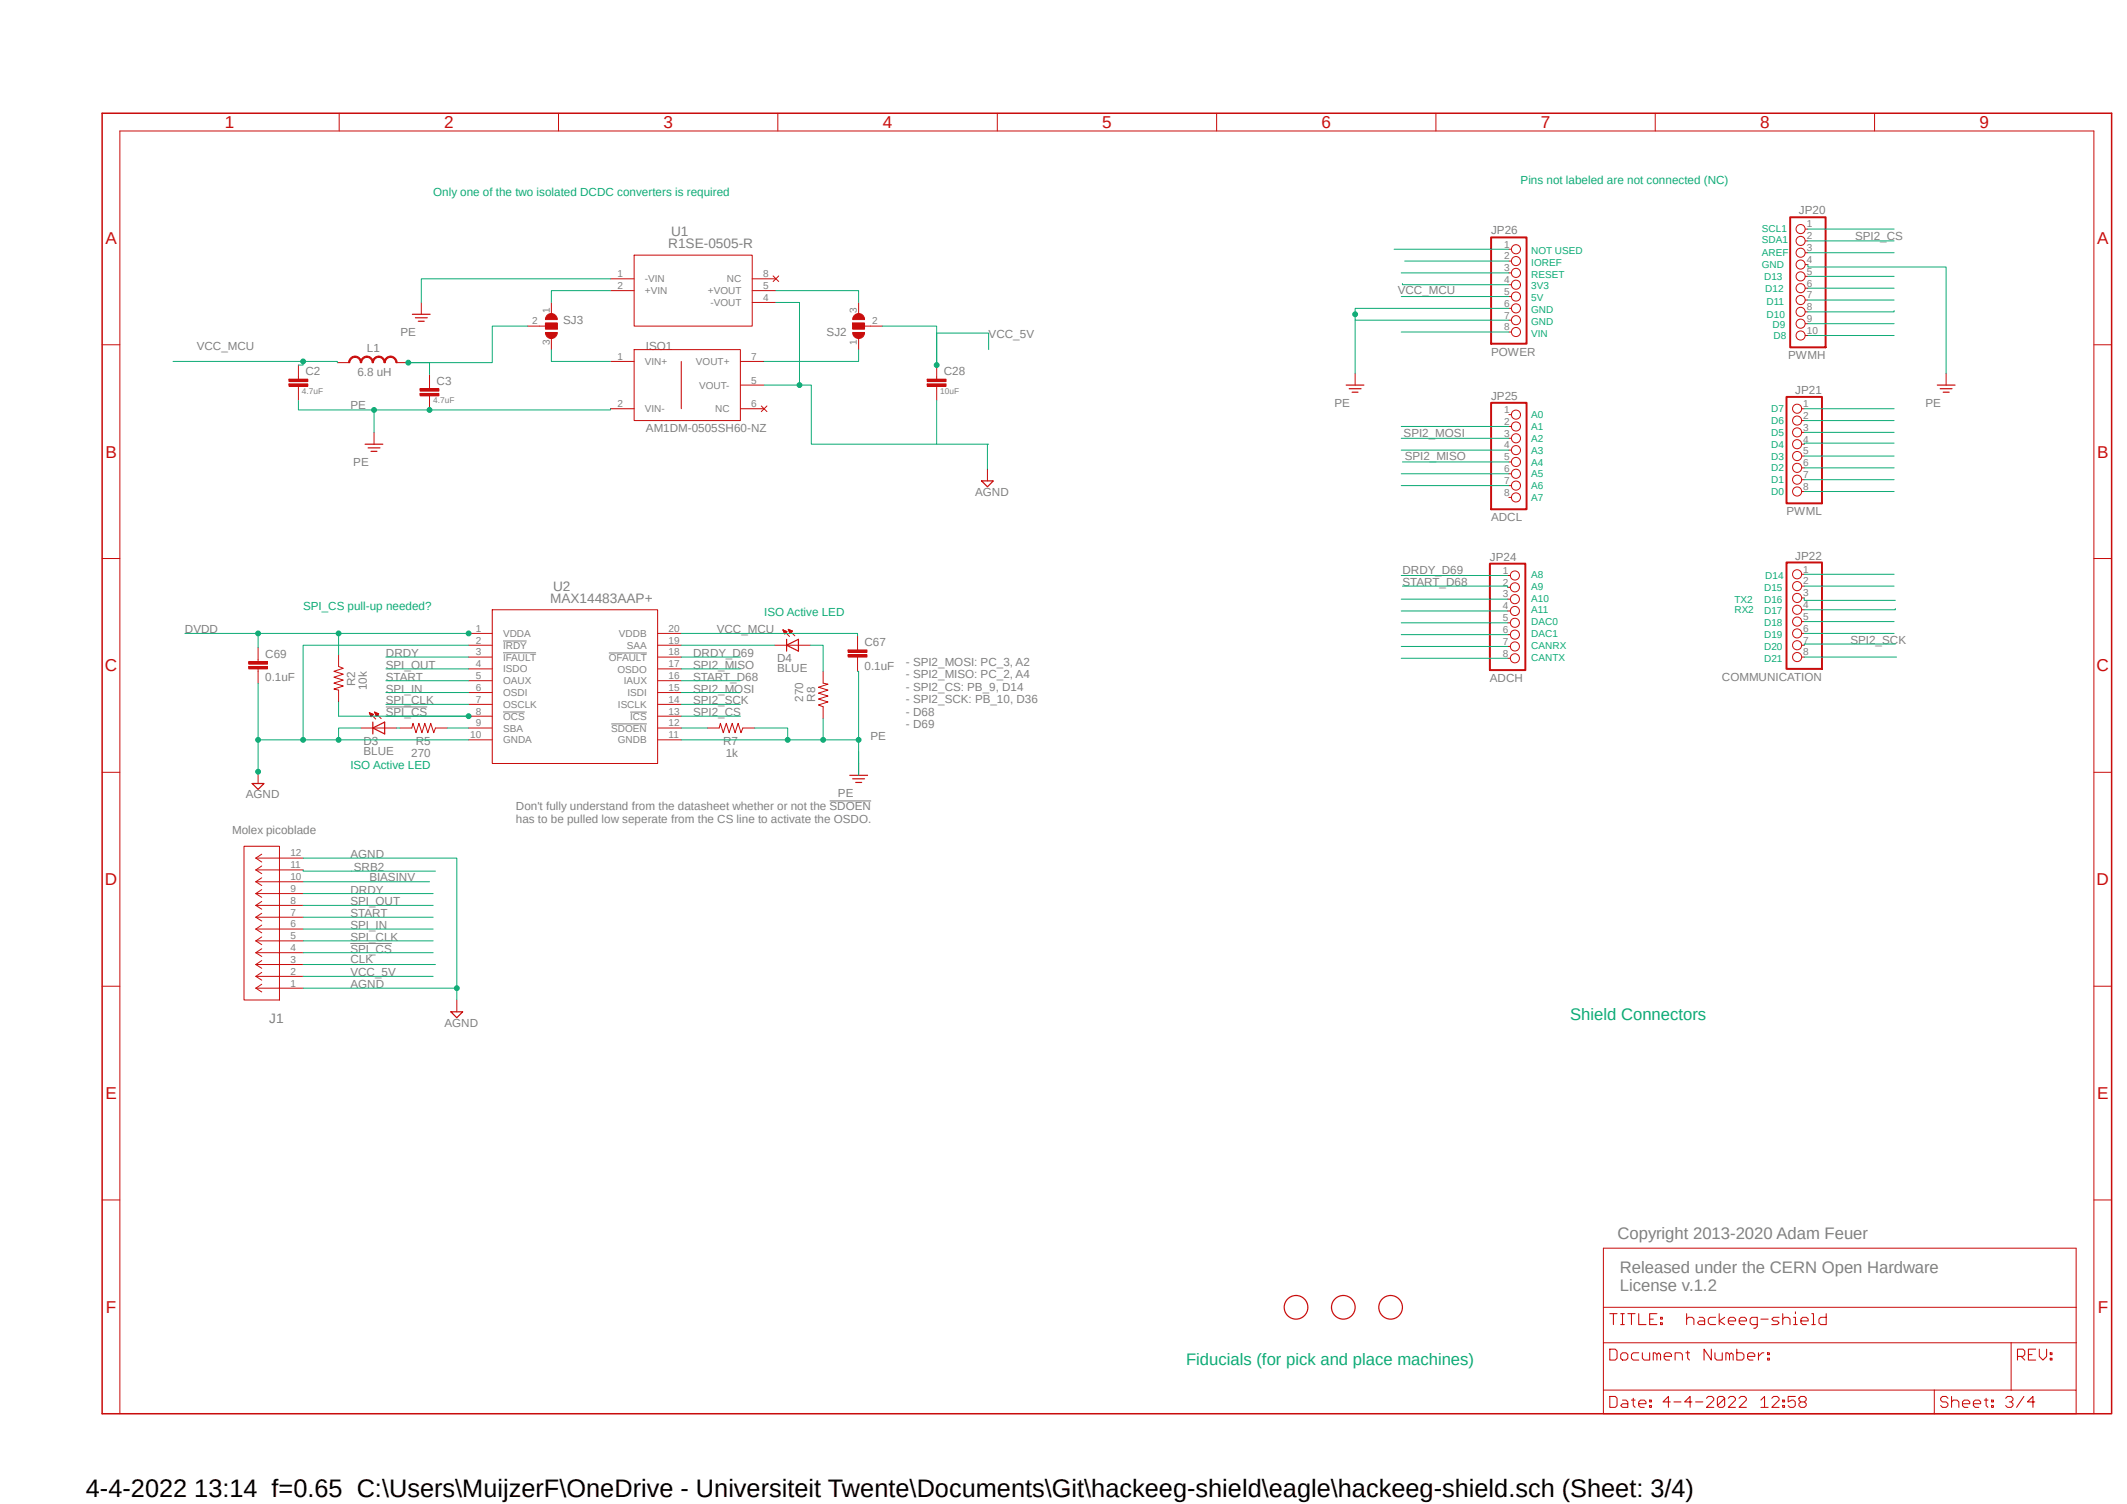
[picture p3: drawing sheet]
<svg xmlns="http://www.w3.org/2000/svg" width="297mm" height="210mm" viewBox="0 0 297 210" stroke-linecap="round" stroke-linejoin="round" font-family="sans-serif">
<path d="M13.9 15.6l281.2 182.1M295.1 15.6l-281.2 182.1" fill="none" stroke="#fff" stroke-width=".14"/>
<path d="M53.9 98.7h5.8M70.2 89.5h3.4M70.2 91.1h4.7M70.2 99.4h3.1M85 91.2h5.3M88 99.4h2.3M85.4 101.1h4.9M115.9 111.8h5.8M48.9 131.7h5.8" fill="none" stroke="#808080" stroke-width=".14"/>
<path d="M14.3 15.8h280.6v181.6h-280.6z" fill="none" stroke="#c90d0c" stroke-width=".21"/>
<g fill="none" stroke="#c90d0c" stroke-width=".14">
<path d="M47.4 15.8v2.5M78 15.8v2.5M108.6 15.8v2.5M139.3 15.8v2.5M169.9 15.8v2.5M200.5 15.8v2.5M231.2 15.8v2.5M261.8 15.8v2.5M85.3 38.9h3.3M88.6 35.6h16.4v9.9h-16.4zM105 38.9h3.3M108 38.5l.8 .8"/>
<path d="M108.8 38.5l-.8 .8M210.7 34.8h.4M210.7 36.4h.4M210.7 38.1h.4M210.7 39.8h.4M252.1 32h.4M252.1 33.6h.4M252.1 35.3h.4M252.1 36.9h.4M252.1 38.6h.4M14.3 48.1h2.4M40.4 53.6h2.6v.3h-2.6z"/>
<path d="M40.4 53.6h.1M40.4 52.9h2.6v.4h-2.6zM40.4 52.9h.1M41.7 51v1.9M41.7 53.9v2M58.7 54.9h2.6v.4h-2.6zM58.7 54.9h.1M58.7 54.3h2.6v.3h-2.6zM58.7 54.3h.1M60 52.3v2M60 55.3v1.9M85.3 57.1h3.3"/>
<path d="M85.3 40.6h3.3M85.3 50.5h3.3M88.6 48.8h14.8v9.9h-14.8zM95.1 50.5v6.6M103.4 57.1h3.3M103.4 50.5h3.3M103.4 53.8h3.3M105 40.6h3.3M105 42.2h3.3M106.3 56.7l.8 .8M107.1 56.7l-.8 .8M129.5 53.6h2.6v.3h-2.6z"/>
<path d="M129.5 53.6h.1M129.5 52.9h2.6v.4h-2.6zM129.5 52.9h.1M130.8 51v1.9M130.8 53.9v2M210.7 57.9h.4M210.7 59.5h.4M210.7 41.4h.4M210.7 43.1h.4M210.7 44.7h.4M210.7 46.4h.4M251.6 57.1h.4"/>
<path d="M251.6 58.7h.4M252.1 40.2h.4M252.1 41.9h.4M252.1 43.5h.4M252.1 45.2h.4M252.1 46.8h.4M292.4 48.1h2.5M14.3 78h2.4M210.7 61.2h.4M210.7 62.8h.4M210.7 64.5h.4M210.7 66.1h.4"/>
<path d="M210.7 67.8h.4M210.7 69.4h.4M251.6 60.4h.4M251.6 62h.4M251.6 63.7h.4M251.6 65.3h.4M251.6 67h.4M251.6 68.6h.4M292.4 78h2.5M34.7 93h2.7v.4h-2.7zM34.7 93h.1M34.7 92.4h2.7v.3h-2.7z"/>
<path d="M34.7 92.4h.1M36 90.4v2M36 93.4v2M65.4 88.4h3.3M65.4 90.1h3.3M65.4 91.7h3.3M65.4 93.4h3.3M65.4 95h3.3M65.4 96.7h3.3M65.4 98.3h3.3M65.4 100h3.3M68.7 85.1h23.1v21.5h-23.1z"/>
<path d="M91.8 88.4h3.3M91.8 90.1h3.3M91.8 91.7h3.3M91.8 93.4h3.3M91.8 95h3.3M91.8 96.7h3.3M91.8 98.3h3.3M91.8 100h3.3M118.4 91.4h2.7v.3h-2.7zM118.4 91.4h.1M118.4 90.7h2.7v.4h-2.7zM118.4 90.7h.1"/>
<path d="M119.8 88.8v1.9M119.8 91.7v2M210.5 80.3h.4M210.5 82h.4M210.5 83.7h.4M210.5 85.3h.4M210.5 87h.4M210.5 88.6h.4M210.5 90.3h.4M210.5 91.9h.4M251.6 80.2h.4M251.6 81.8h.4"/>
<path d="M251.6 83.5h.4M251.6 85.1h.4M251.6 86.8h.4M251.6 88.4h.4M251.6 90.1h.4M251.6 91.7h.4M14.3 107.8h2.4M36 107.7v1.7M65.4 101.6h3.3M65.4 103.3h3.3M91.8 101.6h3.3M91.8 103.3h3.3"/>
<path d="M119.9 106.6v1.6M292.4 107.8h2.5M14.3 137.7h2.4M292.4 137.7h2.5M14.3 167.5h2.4M292.4 167.5h2.5M223.9 194.1v-19.8h66v19.8M223.9 182.5h66M223.9 187.5h66M270.1 194.1v3.3M270.1 194.1h10.8M280.9 194.1h9v3.3h-66v-3.3h46.2"/>
<path d="M280.9 187.5v6.6M292.4 197.4v-179.1h-275.7v179.1"/>
<circle cx="211.7" cy="36.4" r=".64"/>
<circle cx="211.7" cy="38.1" r=".64"/>
<circle cx="211.7" cy="39.8" r=".64"/>
<circle cx="211.7" cy="34.8" r=".64"/>
<circle cx="251.5" cy="35.3" r=".64"/>
<circle cx="251.5" cy="32" r=".64"/>
<circle cx="251.5" cy="38.6" r=".64"/>
<circle cx="251.5" cy="33.6" r=".64"/>
<circle cx="251.5" cy="36.9" r=".64"/>
<circle cx="211.7" cy="44.7" r=".64"/>
<circle cx="211.7" cy="57.9" r=".64"/>
<circle cx="211.7" cy="46.4" r=".64"/>
<circle cx="211.7" cy="59.5" r=".64"/>
<circle cx="211.7" cy="43.1" r=".64"/>
<circle cx="211.7" cy="41.4" r=".64"/>
<circle cx="251" cy="57.1" r=".64"/>
<circle cx="251" cy="58.7" r=".64"/>
<circle cx="251.5" cy="40.2" r=".64"/>
<circle cx="251.5" cy="45.2" r=".64"/>
<circle cx="251.5" cy="46.8" r=".64"/>
<circle cx="251.5" cy="41.9" r=".64"/>
<circle cx="251.5" cy="43.5" r=".64"/>
<circle cx="211.7" cy="61.2" r=".64"/>
<circle cx="211.7" cy="62.8" r=".64"/>
<circle cx="211.7" cy="66.1" r=".64"/>
<circle cx="211.7" cy="64.5" r=".64"/>
<circle cx="211.7" cy="67.8" r=".64"/>
<circle cx="211.7" cy="69.4" r=".64"/>
<circle cx="251" cy="67" r=".64"/>
<circle cx="251" cy="60.4" r=".64"/>
<circle cx="251" cy="63.7" r=".64"/>
<circle cx="251" cy="68.6" r=".64"/>
<circle cx="251" cy="65.3" r=".64"/>
<circle cx="251" cy="62" r=".64"/>
<circle cx="211.6" cy="85.3" r=".64"/>
<circle cx="211.6" cy="82" r=".64"/>
<circle cx="211.6" cy="87" r=".64"/>
<circle cx="211.6" cy="80.3" r=".64"/>
<circle cx="211.6" cy="83.6" r=".64"/>
<circle cx="211.6" cy="88.6" r=".64"/>
<circle cx="211.6" cy="90.3" r=".64"/>
<circle cx="211.6" cy="91.9" r=".64"/>
<circle cx="251" cy="88.4" r=".64"/>
<circle cx="251" cy="90.1" r=".64"/>
<circle cx="251" cy="81.8" r=".64"/>
<circle cx="251" cy="91.7" r=".64"/>
<circle cx="251" cy="85.1" r=".64"/>
<circle cx="251" cy="86.8" r=".64"/>
<circle cx="251" cy="80.2" r=".64"/>
<circle cx="251" cy="83.5" r=".64"/>
</g>
<g fill="none" stroke="#c90d0c" stroke-width=".15">
<path d="M224.8 195h.8l.2 .2v1l-.2 .3h-.8zM224.8 183.4h1M224.8 188.4h.8l.2 .2v1l-.2 .3h-.8zM225.3 183.4v1.5M226.3 183.4h.5M226.3 184.9h.5M226.3 189.1l.3-.2h.5l.2 .2v.5l-.2 .3h-.5l-.3-.3zM226.6 195.5h.5l.2 .2v.8h-.7l-.3-.3 .3-.2h.7M226.6 183.4v1.5M227.3 183.4h1M227.8 195.5h.5M227.8 183.4v1.5"/>
<path d="M228.1 195.2v1l.2 .3M228.9 196h1v-.3l-.3-.2h-.5l-.2 .2v.5l.2 .3h.5M228.9 183.4v1.5h1M228.9 188.9h-.8l-.3 .2v.5l.3 .3h.8M229.4 188.9v.7l.2 .3h.8v-1M230.4 195.5h.2v.2h-.2zM230.4 196.2h.2v.3h-.2zM230.4 184.2h.5M230.9 189.9v-1h.2l.3 .2v.8M231.4 183.4h-1v1.5h1M231.4 189.1l.2-.2 .3 .2v.8M231.9 183.9h.3v.3h-.3z"/>
<path d="M231.9 184.7h.3v.2h-.3zM232.4 189.4h1v-.3l-.2-.2h-.5l-.3 .2v.5l.3 .3h.5M233.3 195.7h-1.1l.8-.7v1.5M233.8 195.7h1M233.9 189.9v-1h.8l.2 .2v.8M235.4 188.9h.5M235.5 184.2l.3-.3h.5l.3 .3v.7M235.5 183.4v1.5M235.7 188.6v1l.2 .3M236.3 195.7h-1l.7-.7v1.5M236.8 195.7h1M237.3 183.9h.5l.3 .3v.7h-.8l-.2-.2 .2-.3h.8"/>
<path d="M238.3 195.2l.3-.2h.5l.2 .2v.3l-1 1h1M239 188.4v1.5l-1-1.5v1.5M239.5 188.9v.7l.3 .3h.7v-1M239.6 183.9h-.8l-.2 .3v.5l.2 .2h.8M240.1 183.4v1.5M240.9 183.9l-.8 .5 .8 .5M240.9 195.2l-1.1 1 .3 .3h.5l.3-.3v-1l-.3-.2h-.5l-.3 .2v1M241 189.9v-1h.3l.2 .2v.8M241.4 184.4h1v-.2l-.3-.3h-.5l-.2 .3v.5l.2 .2h.5M241.4 195.2l.2-.2h.5l.3 .2v.3l-1 1h1M241.5 189.1l.3-.2 .2 .2v.8M242.5 188.4v1.5h.8l.2-.3v-.5l-.2-.2h-.8"/>
<path d="M242.9 195.2l.2-.2h.5l.3 .2v.3l-1 1h1M242.9 184.4h1v-.2l-.3-.3h-.5l-.2 .3v.5l.2 .2h.5M244 189.4h1.1v-.3l-.3-.2h-.5l-.3 .2v.5l.3 .3h.5M245.4 184.9h-.7l-.3-.2v-.5l.3-.3h.7v1.3l-.3 .2h-.2M245.6 188.9v1M245.9 184.2h1M245.9 195.5l.5-.5v1.5M245.9 196.5h1M246.3 188.9h-.2l-.5 .5M246.8 188.9h.3v.2h-.3zM246.8 189.6h.3v.3h-.3zM247.4 195.2l.3-.2h.5l.3 .2v.3l-1.1 1h1.1"/>
<path d="M248.5 183.9h-.8l-.3 .3 .3 .2h.5l.3 .3-.3 .2h-.8M249 184.2l.2-.3h.5l.3 .3v.7M249 183.4v1.5M249 195.5h.2v.2h-.2zM249 196.2h.2v.3h-.2zM250.5 183.9h.2v1M250.5 184.9h.5M250.7 195h-1v.7l.5-.2h.3l.2 .2v.5l-.2 .3h-.5l-.3-.3M250.7 183.2v.2M251.2 195.2l.3-.2h.5l.2 .2v.3l-.2 .2 .2 .3v.2l-.2 .3h-.5l-.3-.3v-.2l.3-.3-.3-.2zM251.5 195.7h.5M251.5 184.4h1v-.2l-.2-.3h-.5l-.3 .3v.5l.3 .2h.5"/>
<path d="M253 183.4h.3v1.5M253 184.9h.5M255 183.4v1.5h-.7l-.3-.2v-.5l.3-.3h.7M272 195.2l-.2-.2h-.5l-.3 .2v.3l.3 .2h.5l.2 .3v.2l-.2 .3h-.5l-.3-.3M272.5 195.7l.3-.2h.5l.3 .2v.8M272.5 195v1.5M274.1 196h1v-.3l-.3-.2h-.5l-.2 .2v.5l.2 .3h.5M275.6 196h1v-.3l-.3-.2h-.5l-.2 .2v.5l.2 .3h.5M277.1 195.5h.5M277.4 195.2v1l.2 .3M278.1 195.5h.3v.2h-.3zM278.1 196.2h.3v.3h-.3z"/>
<path d="M280.1 195.2l.2-.2h.6l.2 .2v.3l-.2 .2h-.3M280.9 195.7l.2 .3v.2l-.2 .3h-.6l-.2-.3M281.7 189.4h.8l.3-.3v-.5l-.3-.2h-.8v1.5M282.3 189.4l.5 .5M282.6 195l-1 1.5M283.3 189.1h.5M284.2 195.7h-1.1l.8-.7v1.5M284.3 188.4h-1v1.5h1M284.8 188.4v1l.5 .5 .5-.5v-1M286.3 188.9h.3v.2h-.3zM286.3 189.6h.3v.3h-.3z"/>
</g>
<path d="M208.2 33.1h5v14.9h-5zM250 30.3h4.9v18.2h-4.9zM208.2 56.2h5v14.9h-5zM249.5 55.4h4.9v14.9h-4.9zM208.1 78.7h4.9v14.9h-4.9zM249.5 78.5h4.9v14.9h-4.9z" fill="none" stroke="#c90d0c" stroke-width=".28"/>
<g fill="none" stroke="#c90d0c" stroke-width=".17">
<path d="M35.2 109.4h1.7l-.9 .8zM118.7 108.2h2.5M119.1 108.7h1.6M119.5 109.2h.8"/>
<circle cx="181" cy="182.5" r="1.65"/>
<circle cx="187.6" cy="182.5" r="1.65"/>
<circle cx="194.2" cy="182.5" r="1.65"/>
</g>
<path d="M40.4 53.8h2.6M40.4 53.1h2.6M58.7 55.1h2.6M58.7 54.4h2.6M129.5 53.8h2.6M129.5 53.1h2.6M34.7 93.2h2.7M34.7 92.6h2.7M118.4 91.6h2.7M118.4 90.9h2.7" fill="none" stroke="#c90d0c" stroke-width=".34"/>
<path d="M49 49.9l.5-.2h.1v.2a.74 .74 0 0 0-.8 .7h-.1v-.1z" fill-rule="evenodd" fill="#c90d0c"/>
<path d="M49 49.9l.5-.2h.1v.2a.74 .74 0 0 0-.8 .7h-.1v-.1z" fill="none" stroke="#c90d0c" stroke-width=".14"/>
<path d="M49.6 49.7a.92 .92 0 0 1 .9 .9h-.2a.77 .77 0 0 0-.7-.7z" fill-rule="evenodd" fill="#c90d0c"/>
<path d="M49.6 49.7a.92 .92 0 0 1 .9 .9h-.2a.77 .77 0 0 0-.7-.7z" fill="none" stroke="#c90d0c" stroke-width=".14"/>
<path d="M50.7 49.9l.4-.2h.1v.2a.74 .74 0 0 0-.7 .7h-.2v-.1z" fill-rule="evenodd" fill="#c90d0c"/>
<path d="M50.7 49.9l.4-.2h.1v.2a.74 .74 0 0 0-.7 .7h-.2v-.1z" fill="none" stroke="#c90d0c" stroke-width=".14"/>
<path d="M51.2 49.7a.92 .92 0 0 1 1 .9h-.2a.77 .77 0 0 0-.8-.7z" fill-rule="evenodd" fill="#c90d0c"/>
<path d="M51.2 49.7a.92 .92 0 0 1 1 .9h-.2a.77 .77 0 0 0-.8-.7z" fill="none" stroke="#c90d0c" stroke-width=".14"/>
<path d="M52.3 49.9l.5-.2h.1v.2a.74 .74 0 0 0-.7 .7h-.2v-.1z" fill-rule="evenodd" fill="#c90d0c"/>
<path d="M52.3 49.9l.5-.2h.1v.2a.74 .74 0 0 0-.7 .7h-.2v-.1z" fill="none" stroke="#c90d0c" stroke-width=".14"/>
<path d="M52.9 49.7a.92 .92 0 0 1 .9 .9h-.2a.77 .77 0 0 0-.7-.7z" fill-rule="evenodd" fill="#c90d0c"/>
<path d="M52.9 49.7a.92 .92 0 0 1 .9 .9h-.2a.77 .77 0 0 0-.7-.7z" fill="none" stroke="#c90d0c" stroke-width=".14"/>
<path d="M54 49.9l.4-.2h.1v.2a.74 .74 0 0 0-.7 .7h-.2v-.1z" fill-rule="evenodd" fill="#c90d0c"/>
<path d="M54 49.9l.4-.2h.1v.2a.74 .74 0 0 0-.7 .7h-.2v-.1z" fill="none" stroke="#c90d0c" stroke-width=".14"/>
<path d="M54.5 49.7a.92 .92 0 0 1 1 .9h-.2a.77 .77 0 0 0-.8-.7z" fill-rule="evenodd" fill="#c90d0c"/>
<g fill="none" stroke="#c90d0c" stroke-width=".14">
<path d="M47.1 50.6h1.7M54.5 49.7a.92 .92 0 0 1 1 .9h-.2a.77 .77 0 0 0-.8-.7zM55.4 50.6h1.6M58.8 42.2v1.7M52.2 60.4v1.6M137.9 65.5v1.6M51.6 99.5l.9 .9M51.6 99.5l.6 .2-.4 .4zM51.6 99.5h.1M51.6 99.6h.2M51.6 99.7h.4M51.7 99.7h.4"/>
<path d="M51.7 99.8h.4M51.7 99.9h.3M51.8 99.9h.1M52.3 99.4l.6 .3-.3 .3zM52.3 99.4l.9 .9M52.3 99.5h.1M52.4 99.5h.2M52.4 99.6h.4M52.4 99.7h.5M52.4 99.7h.4M52.5 99.8h.2M52.5 99.9h.2"/>
<path d="M52.5 99.9h.1M108.2 90.1h5M109.3 87.9l1 1M109.3 87.9l.6 .3-.3 .3zM109.4 88h.1M109.4 88h.2M109.4 88.1h.3M109.4 88.2h.5M109.5 88.2h.4M109.5 88.3h.3M109.5 88.4h.2M109.6 88.4h.1"/>
<path d="M109.6 88.5h.1M110.1 87.9l.6 .2-.4 .3zM110.1 87.9l.9 .9M110.1 87.9h.1M110.1 88h.2M110.2 88h.3M110.2 88.1h.5M110.2 88.2h.4M110.3 88.2h.3M110.3 88.3h.2M110.3 88.4h.1M110.3 88.4l.1 .1"/>
<path d="M115 93.7v1.7l.6 .1-1.3 .4 1.3 .5-1.3 .4 1.3 .4-1.3 .4 1.3 .4-1.3 .4 .7 .3v1.6M50.4 101.6h5M51.8 100h.1M55.9 101.6h1.6l.2-.6 .4 1.3 .4-1.3 .4 1.3 .4-1.3 .5 1.3 .4-1.3 .4 1.3 .2-.7h1.7M98.8 101.6h1.6l.2-.6 .4 1.3 .4-1.3 .4 1.3 .5-1.3 .4 1.3 .4-1.3 .4 1.3 .2-.7h1.7"/>
</g>
<path d="M57.6 43.9h2.5M58 44.4h1.7M58.4 44.9h.8M51 62h2.5M51.4 62.5h1.7M51.8 63h.8M137.1 67.1h1.6l-.8 .9zM109.9 90.1l1.6-.8v1.6zM109.9 89.3v1.6M52.1 101.6l1.6-.8v1.7zM52.1 100.8v1.7" fill="none" stroke="#c90d0c" stroke-width=".17"/>
<path d="M119.3 44.1a.82 .82 0 0 1 .9-.3 .82 .82 0 0 1 .5 .8h-1.6z" fill-rule="evenodd" fill="#c90d0c"/>
<path d="M119.3 44.1a.82 .82 0 0 1 .9-.3 .82 .82 0 0 1 .5 .8h-1.6z" fill="none" stroke="#c90d0c" stroke-width=".14"/>
<path d="M119.1 46.4h1.6a.83 .83 0 0 1-.8 .9 .83 .83 0 0 1-.8-.9z" fill-rule="evenodd" fill="#c90d0c"/>
<path d="M119.1 46.4h1.6a.83 .83 0 0 1-.8 .9 .83 .83 0 0 1-.8-.9zM119.1 45.1h1.6v.8h-1.6zM120.7 45.5h.9" fill="none" stroke="#c90d0c" stroke-width=".14"/>
<path d="M119.1 45.1h1.6v.8h-1.6z" fill="#c90d0c"/>
<path d="M119.1 45.1h1.6v.8h-1.6zM119.1 45.1h.1M119.9 42.2v1.7M119.9 47.2v1.6M121.6 45.5h1.6" fill="none" stroke="#c90d0c" stroke-width=".14"/>
<path d="M76.2 46.4h1.6a.83 .83 0 0 1-.8 .9 .83 .83 0 0 1-.8-.9z" fill-rule="evenodd" fill="#c90d0c"/>
<path d="M76.2 46.4h1.6a.83 .83 0 0 1-.8 .9 .83 .83 0 0 1-.8-.9z" fill="none" stroke="#c90d0c" stroke-width=".14"/>
<path d="M76.3 44.1a.83 .83 0 0 1 1-.3 .83 .83 0 0 1 .5 .8h-1.6z" fill-rule="evenodd" fill="#c90d0c"/>
<path d="M75.4 45.5h.8M76.2 45.1h1.6v.8h-1.6zM76.3 44.1a.83 .83 0 0 1 1-.3 .83 .83 0 0 1 .5 .8h-1.6z" fill="none" stroke="#c90d0c" stroke-width=".14"/>
<path d="M76.2 45.1h1.6v.8h-1.6z" fill="#c90d0c"/>
<g fill="none" stroke="#c90d0c" stroke-width=".14">
<path d="M73.7 45.5h1.7M76.2 45.1h1.6v.8h-1.6zM76.2 45.1h.1M77 42.2v1.7M77 47.2v1.6M189.2 52.1v1.7M271.8 52.1v1.7M47.3 91.4v1.6l.6 .3-1.3 .4 1.3 .4-1.3 .5 1.3 .4-1.3 .4 1.3 .4-1.3 .4 .7 .2v1.6M34.1 118.2h4.9v21.4h-4.9zM35.7 119.8l.9 .6M36.6 119.3l-.9 .5M42.3 119.8h-6.6"/>
<path d="M35.7 138l.9 .5M35.7 136.3l.9 .5M35.7 134.7l.9 .5M35.7 133l.9 .5M35.7 131.4l.9 .5M35.7 129.7l.9 .5M35.7 128.1l.9 .5M35.7 126.4l.9 .5M35.7 124.8l.9 .5M35.7 123.1l.9 .5M35.7 121.5l.9 .5M36.6 137.4l-.9 .6"/>
<path d="M36.6 135.8l-.9 .5M36.6 134.1l-.9 .6M36.6 132.5l-.9 .5M36.6 130.8l-.9 .6M36.6 129.2l-.9 .5M36.6 127.5l-.9 .6M36.6 125.9l-.9 .5M36.6 124.2l-.9 .6M36.6 122.6l-.9 .5M36.6 120.9l-.9 .6M42.3 138h-6.6M42.3 136.3h-6.6"/>
<path d="M42.3 134.7h-6.6M42.3 133h-6.6M42.3 131.4h-6.6M42.3 129.7h-6.6M42.3 128.1h-6.6M42.3 126.4h-6.6M42.3 124.8h-6.6M42.3 123.1h-6.6M42.3 121.5h-6.6M63.8 139.6v1.7"/>
</g>
<path d="M188 53.8h2.5M188.4 54.3h1.7M188.8 54.8h.8M270.5 53.8h2.5M271 54.3h1.6M271.4 54.8h.8M63 141.3h1.6l-.8 .8z" fill="none" stroke="#c90d0c" stroke-width=".17"/>
<path d="M25.8 88.4h39.6" fill="none" stroke="#0dab76" stroke-width=".14"/>
<circle cx="65.4" cy="88.4" r=".34" fill="#0dab76"/>
<g fill="none" stroke="#0dab76" stroke-width=".14">
<path d="M47.3 88.4v3"/>
<circle cx="65.4" cy="88.4" r=".34"/>
</g>
<circle cx="47.3" cy="88.4" r=".34" fill="#0dab76"/>
<circle cx="47.3" cy="88.4" r=".34" fill="none" stroke="#0dab76" stroke-width=".14"/>
<circle cx="36" cy="88.4" r=".34" fill="#0dab76"/>
<g fill="none" stroke="#0dab76" stroke-width=".14">
<path d="M36 95.4v7.9h29.4M36 88.4v2M35.7 103.3h.3v4.4"/>
<circle cx="36" cy="88.4" r=".34"/>
</g>
<circle cx="36" cy="107.7" r=".34" fill="#0dab76"/>
<g fill="none" stroke="#0dab76" stroke-width=".14">
<path d="M65.4 90.1h-23.1v13.2"/>
<circle cx="36" cy="107.7" r=".34"/>
</g>
<circle cx="42.3" cy="103.3" r=".34" fill="#0dab76"/>
<circle cx="42.3" cy="103.3" r=".34" fill="none" stroke="#0dab76" stroke-width=".14"/>
<circle cx="36" cy="103.3" r=".34" fill="#0dab76"/>
<circle cx="36" cy="103.3" r=".34" fill="none" stroke="#0dab76" stroke-width=".14"/>
<circle cx="47.3" cy="103.3" r=".34" fill="#0dab76"/>
<g fill="none" stroke="#0dab76" stroke-width=".14">
<path d="M106.7 53.8h6.6v8.2h17.5v-6.1M108.3 42.2h3.4v11.6M50.4 101.6h-3.1v1.7"/>
<circle cx="47.3" cy="103.3" r=".34"/>
</g>
<circle cx="111.6" cy="53.8" r=".34" fill="#0dab76"/>
<g fill="none" stroke="#0dab76" stroke-width=".14">
<path d="M130.8 62h7.1v3.5M137.9 62h.2M42.3 119.8h21.5v18.2M42.3 138h21.5v1.6"/>
<circle cx="111.6" cy="53.8" r=".34"/>
</g>
<circle cx="63.8" cy="138" r=".34" fill="#0dab76"/>
<g fill="none" stroke="#0dab76" stroke-width=".14">
<path d="M194.7 34.8h16M252.5 35.3h12M252.5 38.6h12M123.2 45.5h7.6v5.5v-4.5h7.3v2.3M195.7 59.5h15M195.7 46.4h15M252 57.1h12.5M252 58.7h12.5M252.5 45.2h12M252.5 40.2h12M252.5 41.9h12M252.5 46.8h12"/>
<path d="M195.7 62.8h15M252 67h12.5M252 60.4h12.5M252 63.7h12.5M252 65.3h12.5M252 68.6h12.5M195.7 91.9h14.8M195.7 90.3h14.8M195.7 88.6h14.8M195.7 87h14.8M195.7 85.3h14.8M195.7 83.7h14.8"/>
<path d="M252 80.2h12.5M252 81.8h12.5M252 86.8h12.5M252 88.4h12.5"/>
<circle cx="63.8" cy="138" r=".34"/>
</g>
<circle cx="130.8" cy="51" r=".34" fill="#0dab76"/>
<g fill="none" stroke="#0dab76" stroke-width=".14">
<path d="M195.7 38.1h15M252.5 32h12M195.7 66.1h15M195.7 67.8h15M119.8 93.7h.1v12.9M95.1 103.3h14.9M42.3 136.3h18.2M42.3 123.1h17.7"/>
<circle cx="130.8" cy="51" r=".34"/>
</g>
<circle cx="119.9" cy="103.3" r=".34" fill="#0dab76"/>
<g fill="none" stroke="#0dab76" stroke-width=".14">
<path d="M110 103.3h9.9M115 100.3v3"/>
<circle cx="119.9" cy="103.3" r=".34"/>
</g>
<circle cx="115" cy="103.3" r=".34" fill="#0dab76"/>
<circle cx="115" cy="103.3" r=".34" fill="none" stroke="#0dab76" stroke-width=".14"/>
<circle cx="110" cy="103.3" r=".34" fill="#0dab76"/>
<g fill="none" stroke="#0dab76" stroke-width=".14">
<path d="M85.3 38.9h-26.5v3.3M41.7 55.9v1.3h43.6v-.1M52.2 57.1v3.3M105.4 101.6h4.6v1.7M119.9 104.9v3.3"/>
<circle cx="110" cy="103.3" r=".34"/>
</g>
<circle cx="60" cy="57.2" r=".34" fill="#0dab76"/>
<circle cx="60" cy="57.2" r=".34" fill="none" stroke="#0dab76" stroke-width=".14"/>
<circle cx="52.2" cy="57.2" r=".34" fill="#0dab76"/>
<g fill="none" stroke="#0dab76" stroke-width=".14">
<path d="M189.2 44.7v7.4M210.7 43.1h-21.5v1.6h21.5"/>
<circle cx="52.2" cy="57.2" r=".34"/>
</g>
<circle cx="189.2" cy="43.9" r=".34" fill="#0dab76"/>
<g fill="none" stroke="#0dab76" stroke-width=".14">
<path d="M252.5 36.9v.4h19.3v14.8M24.2 50.5h22.9v.1"/>
<circle cx="189.2" cy="43.9" r=".34"/>
</g>
<circle cx="42.3" cy="50.5" r=".34" fill="#0dab76"/>
<g fill="none" stroke="#0dab76" stroke-width=".14">
<path d="M42.3 50.5v.5h-.6M57 50.5v.1h3v1.7M195.7 41.4h15M95.1 88.4h24.7v.4"/>
<circle cx="42.3" cy="50.5" r=".34"/>
</g>
<circle cx="57" cy="50.6" r=".34" fill="#0dab76"/>
<g fill="none" stroke="#0dab76" stroke-width=".14">
<path d="M73.7 45.5h-5v5.1h-11.7M47.3 100h18.1M53.9 93.4h11.5M53.9 91.7h11.5M53.9 98.3h11.5M53.9 96.7h11.5M42.3 126.4h18.2M42.3 124.8h18.2M42.3 131.4h18.2M42.3 129.7h18.2"/>
<circle cx="57" cy="50.6" r=".34"/>
</g>
<circle cx="65.4" cy="100" r=".34" fill="#0dab76"/>
<g fill="none" stroke="#0dab76" stroke-width=".14">
<path d="M195.9 39.6v.2h14.8M196.2 36.4h14.5M252.5 33.6h12M77 48.8v1.7h8.3M85.3 40.6h-8.3v1.6M108.3 40.6h11.6v1.6M119.9 48.8v1.7h-13.2M264.5 43.4v.1h-12M195.7 61.2h15M195.9 64.5h14.8M264.5 61.9h-12.5v.1M47.3 98v2"/>
<path d="M53.9 95h11.5M95.1 90.1h13.1M95.1 96.7h8.3M95.1 98.3h8.3M95.1 100h8.3M95.1 95h8.3M95.1 91.7h8.3M95.1 93.4h8.3M113.2 90.1h1.8v3.6M195.7 80.3h14.8M195.9 81.8h14.6v.2M252 83.5v.3h12.7"/>
<path d="M252 91.7h12.9M264.7 89.9h-12.7v.2M264.7 85v.1h-12.7M55.4 101.6h.5M62.5 101.6h2.9M95.1 101.6h3.7M42.3 133h18.2M42.3 128.1h18.2M42.3 121.5v.1h18.5M42.3 134.7h18.5"/>
<circle cx="65.4" cy="100" r=".34"/>
</g>
<text font-size="3.5" x="12" y="209">4-4-2022 13:14 f=0.65 C:\Users\MuijzerF\OneDrive - Universiteit Twente\Documents\Git\hackeeg-shield\eagle\hackeeg-shield.sch (Sheet: 3/4)</text>
<g font-size="2.4" fill="#c90d0c">
<text x="31.4" y="17.9">1</text>
<text x="62" y="17.9">2</text>
<text x="92.7" y="17.9">3</text>
<text x="123.3" y="17.9">4</text>
<text x="153.9" y="17.9">5</text>
<text x="184.5" y="17.9">6</text>
<text x="215.2" y="17.9">7</text>
<text x="245.8" y="17.9">8</text>
<text x="276.5" y="17.9">9</text>
<text x="14.7" y="34.1">A</text>
<text x="292.9" y="34.1">A</text>
<text x="14.7" y="63.9">B</text>
<text x="292.9" y="63.9">B</text>
<text x="14.6" y="93.7">C</text>
<text x="292.8" y="93.7">C</text>
<text x="14.6" y="123.6">D</text>
<text x="292.8" y="123.6">D</text>
<text x="14.7" y="153.5">E</text>
<text x="292.9" y="153.5">E</text>
<text x="14.8" y="183.3">F</text>
<text x="292.9" y="183.3">F</text>
</g>
<g font-size="2.3" fill="#0dab76">
<text x="219.3" y="142.4">Shield Connectors</text>
<text x="165.6" y="190.6">Fiducials (for pick and place machines)</text>
</g>
<g font-size="2.3" fill="#808080">
<text x="225.9" y="173">Copyright 2013-2020 Adam Feuer</text>
<text x="226.2" y="177.7">Released under the CERN Open Hardware</text>
<text x="226.2" y="180.2">License v.1.2</text>
</g>
<g font-size="1.9" fill="#808080">
<text x="93.3" y="34.6">R1SE-0505-R</text>
<text x="93.7" y="33">U1</text>
<text x="77.2" y="82.5">U2</text>
<text x="76.8" y="84.2">MAX14483AAP+</text>
<text x="37.6" y="142.8">J1</text>
</g>
<g font-size="1.6" fill="#0dab76">
<text x="60.5" y="27.4">Only one of the two isolated DCDC converters is required</text>
<text x="212.4" y="25.7">Pins not labeled are not connected (NC)</text>
<text x="42.3" y="85.1">SPI_CS pull-up needed?</text>
<text x="106.7" y="86">ISO Active LED</text>
<text x="48.9" y="107.4">ISO Active LED</text>
</g>
<g font-size="1.6" fill="#808080">
<text x="251.2" y="29.9">JP20</text>
<text x="208.2" y="32.7">JP26</text>
<text x="259.1" y="33.5">SPI2_CS</text>
<text x="195.2" y="41.1">VCC_MCU</text>
<text x="55.9" y="46.9">PE</text>
<text x="78.7" y="45.3">SJ3</text>
<text x="115.4" y="46.9">SJ2</text>
<text x="138.1" y="47.2">VCC_5V</text>
<text x="27.5" y="48.8">VCC_MCU</text>
<text x="42.6" y="52.4">C2</text>
<text x="49.9" y="52.5">6.8 uH</text>
<text x="51.2" y="49.2">L1</text>
<text x="61" y="53.7">C3</text>
<text x="90.2" y="48.8">ISO1</text>
<text x="131.8" y="52.4">C28</text>
<text x="208.2" y="49.7">POWER</text>
<text x="249.7" y="50.1">PWMH</text>
<text x="48.9" y="57.1">PE</text>
<text x="186.3" y="56.8">PE</text>
<text x="208.2" y="55.8">JP25</text>
<text x="250.7" y="55">JP21</text>
<text x="268.9" y="56.8">PE</text>
<text x="49.3" y="65.1">PE</text>
<text x="90.2" y="60.4">AM1DM-0505SH60-NZ</text>
<text x="196" y="61">SPI2_MOSI</text>
<text x="196.2" y="64.2">SPI2_MISO</text>
<text x="136.2" y="69.2">AGND</text>
<text x="249.5" y="71.9">PWML</text>
<text x="208.2" y="72.7">ADCL</text>
<text x="195.9" y="80.2">DRDY_D69</text>
<text x="195.9" y="81.8">START_D68</text>
<text x="208.1" y="78.3">JP24</text>
<text x="250.7" y="78.1">JP22</text>
<text x="25.8" y="88.4">DVDD</text>
<text x="100.1" y="88.4">VCC_MCU</text>
<text x="258.4" y="89.9">SPI2_SCK</text>
<text x="37" y="95.1">0.1uF</text>
<text x="37" y="91.8">C69</text>
<text x="49.6" y="95.8" transform="rotate(-90 49.6 95.8)">R2</text>
<text x="53.9" y="95">START</text>
<text x="53.9" y="93.4">SPI_OUT</text>
<text x="53.9" y="91.7">DRDY</text>
<text x="96.8" y="91.7">DRDY_D69</text>
<text x="96.8" y="93.4">SPI2_MISO</text>
<text x="96.8" y="95">START_D68</text>
<text x="108.5" y="93.8">BLUE</text>
<text x="108.5" y="92.4">D4</text>
<text x="120.7" y="93.5">0.1uF</text>
<text x="120.7" y="90.2">C67</text>
<text x="126.5" y="93">- SPI2_MOSI: PC_3, A2</text>
<text x="126.5" y="94.7">- SPI2_MISO: PC_2, A4</text>
<text x="208.1" y="95.2">ADCH</text>
<text x="240.5" y="95">COMMUNICATION</text>
<text x="51.2" y="96.4" transform="rotate(-90 51.2 96.4)">10k</text>
<text x="53.9" y="98.3">SPI_CLK</text>
<text x="53.9" y="96.7">SPI_IN</text>
<text x="53.9" y="100">SPI_CS</text>
<text x="96.8" y="96.7">SPI2_MOSI</text>
<text x="96.8" y="98.3">SPI2_SCK</text>
<text x="96.8" y="100">SPI2_CS</text>
<text x="112.2" y="98" transform="rotate(-90 112.2 98)">270</text>
<text x="113.8" y="98" transform="rotate(-90 113.8 98)">R8</text>
<text x="126.5" y="96.4">- SPI2_CS: PB_9, D14</text>
<text x="126.5" y="98.2">- SPI2_SCK: PB_10, D36</text>
<text x="126.5" y="99.9">- D68</text>
<text x="126.5" y="101.6">- D69</text>
<text x="50.8" y="103.9">D3</text>
<text x="50.8" y="105.3">BLUE</text>
<text x="57.4" y="105.6">270</text>
<text x="58.1" y="103.9">R5</text>
<text x="101" y="103.9">R7</text>
<text x="101.3" y="105.6">1k</text>
<text x="121.6" y="103.3">PE</text>
<text x="34.3" y="111.5">AGND</text>
<text x="72" y="113.1">Don't fully understand from the datasheet whether or not the SDOEN</text>
<text x="117" y="111.3">PE</text>
<text x="32.4" y="116.5">Molex picoblade</text>
<text x="48.9" y="119.8">AGND</text>
<text x="72" y="114.9">has to be pulled low seperate from the CS line to activate the OSDO.</text>
<text x="48.9" y="124.8">DRDY</text>
<text x="49.4" y="121.6">SRB2</text>
<text x="51.6" y="122.9">BIASINV</text>
<text x="48.9" y="128.1">START</text>
<text x="48.9" y="126.4">SPI_OUT</text>
<text x="48.9" y="131.4">SPI_CLK</text>
<text x="48.9" y="129.7">SPI_IN</text>
<text x="48.9" y="134.5">CLK</text>
<text x="48.9" y="133">SPI_CS</text>
<text x="48.9" y="138">AGND</text>
<text x="48.9" y="136.3">VCC_5V</text>
<text x="62.1" y="143.3">AGND</text>
</g>
<g font-size="1.4" fill="#808080">
<text x="210.1" y="34.6">1</text>
<text x="252.3" y="31.7">1</text>
<text x="252.3" y="33.4">2</text>
<text x="252.3" y="35.1">3</text>
<text x="86.3" y="38.7">1</text>
<text x="86.3" y="40.3">2</text>
<text x="90.1" y="39.4">-VIN</text>
<text x="90.1" y="41.1">+VIN</text>
<text x="98.8" y="41.1">+VOUT</text>
<text x="101.5" y="39.4">NC</text>
<text x="106.6" y="42">4</text>
<text x="106.6" y="40.3">5</text>
<text x="106.6" y="38.7">8</text>
<text x="210.1" y="36.2">2</text>
<text x="210.1" y="37.9">3</text>
<text x="210.1" y="39.5">4</text>
<text x="210.1" y="41.2">5</text>
<text x="252.3" y="36.7">4</text>
<text x="252.3" y="38.4">5</text>
<text x="252.3" y="40">6</text>
<text x="252.3" y="41.7">7</text>
<text x="74.3" y="45.3">2</text>
<text x="76.8" y="43.6" transform="rotate(-90 76.8 43.6)">1</text>
<text x="99.2" y="42.7">-VOUT</text>
<text x="119.7" y="43.6" transform="rotate(-90 119.7 43.6)">3</text>
<text x="121.8" y="45.3">2</text>
<text x="210.1" y="42.8">6</text>
<text x="210.1" y="44.5">7</text>
<text x="210.1" y="46.1">8</text>
<text x="252.3" y="43.3">8</text>
<text x="252.3" y="45">9</text>
<text x="252.3" y="46.6">10</text>
<text x="76.8" y="48.2" transform="rotate(-90 76.8 48.2)">3</text>
<text x="86.3" y="50.2">1</text>
<text x="90.1" y="51">VIN+</text>
<text x="97.2" y="51">VOUT+</text>
<text x="104.9" y="50.2">7</text>
<text x="104.9" y="53.6">5</text>
<text x="119.7" y="48.2" transform="rotate(-90 119.7 48.2)">1</text>
<text x="86.3" y="56.9">2</text>
<text x="90.1" y="57.6">VIN-</text>
<text x="97.6" y="54.3">VOUT-</text>
<text x="99.9" y="57.6">NC</text>
<text x="104.9" y="56.9">6</text>
<text x="210.1" y="57.7">1</text>
<text x="210.1" y="59.3">2</text>
<text x="251.8" y="56.9">1</text>
<text x="251.8" y="58.5">2</text>
<text x="210.1" y="61">3</text>
<text x="210.1" y="62.6">4</text>
<text x="210.1" y="64.3">5</text>
<text x="210.1" y="65.9">6</text>
<text x="251.8" y="60.1">3</text>
<text x="251.8" y="61.8">4</text>
<text x="251.8" y="63.4">5</text>
<text x="251.8" y="65.1">6</text>
<text x="210.1" y="67.6">7</text>
<text x="210.1" y="69.2">8</text>
<text x="251.8" y="66.7">7</text>
<text x="251.8" y="68.4">8</text>
<text x="209.9" y="80.1">1</text>
<text x="209.9" y="81.8">2</text>
<text x="209.9" y="83.4">3</text>
<text x="251.8" y="79.9">1</text>
<text x="251.8" y="81.6">2</text>
<text x="251.8" y="83.2">3</text>
<text x="66.4" y="88.2">1</text>
<text x="66.4" y="89.9">2</text>
<text x="70.2" y="88.9">VDDA</text>
<text x="86.4" y="88.9">VDDB</text>
<text x="93.4" y="89.9">19</text>
<text x="93.4" y="88.2">20</text>
<text x="209.9" y="85.1">4</text>
<text x="209.9" y="86.7">5</text>
<text x="209.9" y="88.4">6</text>
<text x="251.8" y="84.9">4</text>
<text x="251.8" y="86.6">5</text>
<text x="251.8" y="88.2">6</text>
<text x="251.8" y="89.9">7</text>
<text x="66.4" y="91.5">3</text>
<text x="66.4" y="93.2">4</text>
<text x="66.4" y="94.8">5</text>
<text x="70.2" y="90.6">IRDY</text>
<text x="70.2" y="92.2">IFAULT</text>
<text x="70.2" y="93.9">ISDO</text>
<text x="70.2" y="95.5">OAUX</text>
<text x="85" y="92.2">OFAULT</text>
<text x="86.2" y="93.9">OSDO</text>
<text x="87.1" y="95.5">IAUX</text>
<text x="87.5" y="90.6">SAA</text>
<text x="93.4" y="94.8">16</text>
<text x="93.4" y="93.2">17</text>
<text x="93.4" y="91.5">18</text>
<text x="209.9" y="90">7</text>
<text x="209.9" y="91.7">8</text>
<text x="251.8" y="91.5">8</text>
<text x="66.4" y="96.5">6</text>
<text x="66.4" y="98.1">7</text>
<text x="66.4" y="99.8">8</text>
<text x="66.4" y="101.4">9</text>
<text x="70.2" y="97.2">OSDI</text>
<text x="70.2" y="98.8">OSCLK</text>
<text x="70.2" y="100.5">OCS</text>
<text x="86.3" y="98.8">ISCLK</text>
<text x="87.6" y="97.2">ISDI</text>
<text x="88" y="100.5">ICS</text>
<text x="93.4" y="101.4">12</text>
<text x="93.4" y="99.8">13</text>
<text x="93.4" y="98.1">14</text>
<text x="93.4" y="96.5">15</text>
<text x="65.7" y="103.1">10</text>
<text x="70.2" y="102.1">SBA</text>
<text x="70.2" y="103.8">GNDA</text>
<text x="85.4" y="102.2">SDOEN</text>
<text x="86.3" y="103.8">GNDB</text>
<text x="93.4" y="103.1">11</text>
<text x="40.6" y="119.6">12</text>
<text x="40.6" y="124.5">9</text>
<text x="40.6" y="122.9">10</text>
<text x="40.6" y="121.2">11</text>
<text x="40.6" y="131.1">5</text>
<text x="40.6" y="129.5">6</text>
<text x="40.6" y="127.8">7</text>
<text x="40.6" y="126.2">8</text>
<text x="40.6" y="137.7">1</text>
<text x="40.6" y="136.1">2</text>
<text x="40.6" y="134.4">3</text>
<text x="40.6" y="132.8">4</text>
</g>
<g font-size="1.4" fill="#0dab76">
<text x="213.8" y="35.5">NOT USED</text>
<text x="246" y="32.3">SCL1</text>
<text x="246" y="34">SDA1</text>
<text x="246" y="35.8">AREF</text>
<text x="213.8" y="37.1">IOREF</text>
<text x="213.8" y="38.8">RESET</text>
<text x="213.8" y="40.4">3V3</text>
<text x="246" y="37.4">GND</text>
<text x="246.4" y="39.1">D13</text>
<text x="246.5" y="40.7">D12</text>
<text x="213.8" y="42.1">5V</text>
<text x="213.8" y="43.7">GND</text>
<text x="213.8" y="45.4">GND</text>
<text x="213.8" y="47">VIN</text>
<text x="246.7" y="42.5">D11</text>
<text x="246.7" y="44.4">D10</text>
<text x="247.5" y="45.8">D9</text>
<text x="247.7" y="47.3">D8</text>
<text x="213.8" y="58.4">A0</text>
<text x="247.4" y="57.6">D7</text>
<text x="247.4" y="59.2">D6</text>
<text x="213.8" y="60">A1</text>
<text x="213.8" y="61.7">A2</text>
<text x="213.8" y="63.4">A3</text>
<text x="213.8" y="65">A4</text>
<text x="247.4" y="60.9">D5</text>
<text x="247.4" y="62.5">D4</text>
<text x="247.4" y="64.2">D3</text>
<text x="247.4" y="65.8">D2</text>
<text x="213.8" y="66.7">A5</text>
<text x="213.8" y="68.3">A6</text>
<text x="213.8" y="70">A7</text>
<text x="247.4" y="67.5">D1</text>
<text x="247.4" y="69.1">D0</text>
<text x="213.8" y="80.7">A8</text>
<text x="213.8" y="82.3">A9</text>
<text x="213.8" y="84">A10</text>
<text x="246.4" y="82.5">D15</text>
<text x="246.5" y="80.8">D14</text>
<text x="213.8" y="85.6">A11</text>
<text x="213.8" y="87.3">DAC0</text>
<text x="213.8" y="88.9">DAC1</text>
<text x="242.2" y="84.1">TX2</text>
<text x="242.2" y="85.6">RX2</text>
<text x="246.4" y="84.1">D16</text>
<text x="246.4" y="85.8">D17</text>
<text x="246.4" y="87.4">D18</text>
<text x="246.4" y="89.1">D19</text>
<text x="213.8" y="90.6">CANRX</text>
<text x="213.8" y="92.2">CANTX</text>
<text x="246.4" y="90.7">D20</text>
<text x="246.4" y="92.4">D21</text>
</g>
<g font-size="1.2" fill="#808080">
<text x="42.2" y="55">4.7uF</text>
<text x="60.5" y="56.3">4.7uF</text>
<text x="131.3" y="55">10uF</text>
</g>
</svg>
